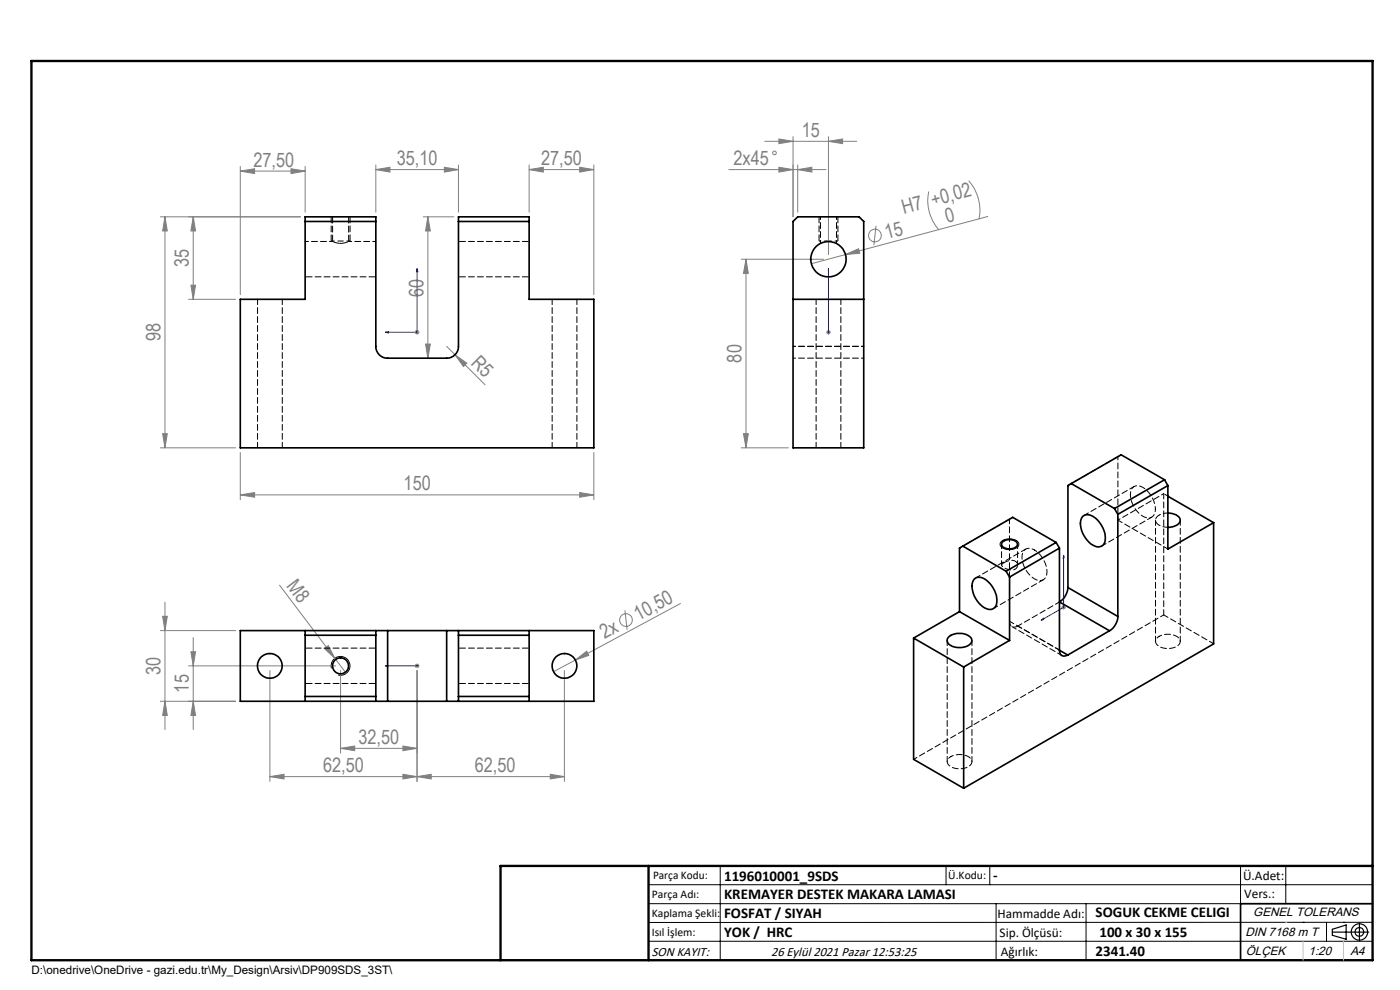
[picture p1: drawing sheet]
<svg xmlns="http://www.w3.org/2000/svg" width="297mm" height="210mm" viewBox="0 0 297 210" stroke-linecap="round" stroke-linejoin="round" font-family="sans-serif">
<g fill="none" stroke="#808080" stroke-width=".21">
<path d="M51 36.3l3-.5v1zM51 35.3v27.2M51 36.3h13.7M61.7 35.8l3 .5-3 .5zM64.7 35.3v9.7M79.7 36l3-.5v1zM79.7 36h17.6M79.7 35v10M94.3 35.5l3 .5-3 .5zM97.3 35v10M112.3 36l3-.5v1zM112.3 35v10"/>
<path d="M112.3 36h13.7M123 35.5l3 .5-3 .5zM126 35v27.5M154.6 36h20.6M162.2 30h19.6M165.2 35.5l3 .5-3 .5zM165.2 29.5l3 .5-3 .5zM168.2 29v17M169.2 36l3-.5v1zM169.2 35v10M175.8 30l3-.5v1zM175.8 29v25"/>
<path d="M205.5 38.3a9.3 9.3 0 0 1 2.2 8.2M34 46h29.7M35 46l.5 3h-1zM35 46v49M41 46l.5 3h-1zM41 46v17.5M89.8 46h6.5M90.8 46v30M90.8 46l.5 3h-1zM157.2 55h17.5M158.3 55l.4 3h-1zM158.3 55v40"/>
<path d="M179.4 54l2.7-1.2 .3 .9zM185.8 47.9l-.4 4.1M197 40.6a9.2 9.2 0 0 0 2.2 8.2M209.5 45.9l-37.4 10M40 63.5h10M40.5 60.5h1l-.5 3zM88 70.5h1M88.1 70.1l.7 .7M88.5 70v1M88.8 70.1l-.7 .7M90.3 73h1l-.5 3zM94.8 73.5l1.7 1.7"/>
<path d="M96.5 75.2l2.5 1.8-.7 .7zM96.5 75.2l6.4 6.4M175.2 70.5h1M175.4 70.1l.7 .7M175.8 70v1M176.1 70.1l-.7 .7M34 95h16M34.5 92h1l-.5 3zM51 96v10M126 96v10M157.2 95h10.1M157.7 92h1l-.4 3z"/>
<path d="M51 105l3-.5v1zM51 105h75M123 104.5l3 .5-3 .5zM34 133.8h16M34.5 130.7h1l-.5 3.1zM35 127.7v27.1M40.5 138.2h1l-.5 3zM41 135.2v19.6M59.3 124.1l14.1 18.7M68.8 137.6l.8-.7 1.4 2.8zM132.6 129.5l.4 4.1M144.4 128l-22.3 12"/>
<path d="M225.1 128.8h1M225.3 128.5l.7 .7M225.6 128.3v1M226 128.5l-.7 .7M34 148.8h16M35 148.8l.5 3h-1zM40 141.2h31.2M41 148.8l.5 3h-1zM57.3 142.2v23.6M72.2 158.7l3-.5v1zM72.2 142.2v17.6M72.2 158.7h16.3"/>
<path d="M85.5 158.2l3 .5-3 .5zM88 141.2h1M88.1 140.9l.7 .7M88.5 140.7v1M88.5 142.2v23.6M88.8 140.9l-.7 .7M119.7 142.2v23.6M122.1 140l2.4-1.9 .4 .9zM122.1 140l-4.7 2.5M57.3 164.7l3-.5v1zM57.3 164.7h62.4M85.5 164.2l3 .5-3 .5z"/>
<path d="M88.5 164.7l3-.5v1zM116.7 164.2l3 .5-3 .5z"/>
<circle cx="164.3" cy="32.4" r=".38"/>
<circle cx="185.6" cy="50" r="1.34"/>
<circle cx="132.8" cy="131.5" r="1.35"/>
</g>
<g fill="none" stroke="#000" stroke-width=".21">
<path d="M212.4 114.9a2.71 2.71 0 0 1 3.7 .3v.2a1.87 1.87 0 0 1-2.2 1.2l-1.2-.3a.82 .82 0 0 1-.3-1.4zM70.3 141.8a2 2 0 0 1 1.8-2.5 2 2 0 0 1 2.1 2.1 2 2 0 0 1-2.5 1.8M137.6 187.7h153.6M137.6 191.7h153.6M137.6 199.7h153.6M152.8 183.7v20M200.7 183.7v4M210 183.7v4M211.3 191.7v12M230.4 191.7v12M263.2 183.7v20M272.8 183.7v8"/>
<path d="M276.4 195.6h.1M281.4 195.6v4.1M285 195.6h.1M291.2 195.6l-153.6 .1"/>
</g>
<path d="M175.3 51.1h-1.5" fill="none" stroke="#000" stroke-width=".21" stroke-dasharray="1.3 .6" stroke-dashoffset=".8" stroke-linecap="butt"/>
<path d="M177.8 51.1h-2" fill="none" stroke="#000" stroke-width=".21" stroke-dasharray="1.3 .6" stroke-dashoffset=".6" stroke-linecap="butt"/>
<path d="M74.2 51.1h-3.9" fill="none" stroke="#000" stroke-width=".21" stroke-dasharray="1.3 .6" stroke-dashoffset=".5" stroke-linecap="butt"/>
<g fill="none" stroke="#000" stroke-width=".25">
<path d="M282.6 197.7h7.8M282.6 197.1l3-.9v3l-3-.8zM288.4 195.8v3.8M106.2 203.7h185"/>
<circle cx="288.4" cy="197.7" r="1.74"/>
<circle cx="288.4" cy="197.7" r=".93"/>
</g>
<g fill="none" stroke="#00f" stroke-width=".21">
<path d="M88.5 57l.2 .6h-.4zM88.5 57v13.5h-6.8M175.8 57v.6v-.6M175.8 57v13.5M81.7 70.5l.7-.2v.4zM175.8 70.3v.4zM175.8 70.5h.1M225.6 117.8l.2 .4-.3 .2zM225.6 117.8v11l-4.7 2.8M220.9 131.6l.4-.4v.2zM81.7 141.2h.7h-.7M81.7 141.2h6.8"/>
<path d="M88.3 141.2h.4zM88.5 141.2h.1"/>
</g>
<path d="M70.3 46v5.1M74.3 51.1v-5.1M74.3 51.1h-.1M173.8 46v5.1M175.8 51.1h-.5M177.8 51.1v-5.1" fill="none" stroke="#000" stroke-width=".21" stroke-dasharray="1.3 .6"/>
<path d="M291.2 191.7h-28v12" fill="none" stroke="#000" stroke-width=".35"/>
<path d="M6.7 12.9h284.5v190.8h-284.5zM137.6 183.7v20M291.2 183.7h-185v20" fill="none" stroke="#000" stroke-width=".5"/>
<path d="M276.4 199.7v4M285 199.7v4" fill="none" stroke="#c0c0c0" stroke-width=".21"/>
<path d="M272.8 195.6h.1" fill="none" stroke="#c0c0c0" stroke-width=".25"/>
<g fill="#00f">
<path d="M81.7 70.5l.7 .2v-.4zM88.5 57l-.2 .6h.4z"/>
<path d="M220.9 131.6l.4-.2v-.2zM225.6 117.8l-.1 .6 .3-.2z"/>
<path d="M175.8 70.3v.4zM175.8 57v.6z"/>
<path d="M81.7 141.2h.7zM88.3 141.2h.4z"/>
</g>
<g fill="#808080">
<path d="M68.8 137.6l.8-.7 1.4 2.8z"/>
<path d="M179.4 54l2.7-1.2 .3 .9z"/>
<path d="M122.1 140l2.4-1.9 .4 .9z"/>
<path d="M96.5 75.2l2.5 1.8-.7 .7z"/>
<path d="M175.8 30l3-.5v1zM165.2 29.5l3 .5-3 .5z"/>
<path d="M123 104.5l3 .5-3 .5zM51 105l3-.5v1z"/>
<path d="M51 36.3l3-.5v1zM61.7 35.8l3 .5-3 .5zM112.3 36l3-.5v1zM123 35.5l3 .5-3 .5z"/>
<path d="M79.7 36l3-.5v1zM94.3 35.5l3 .5-3 .5z"/>
<path d="M85.5 158.2l3 .5-3 .5zM72.2 158.7l3-.5v1z"/>
<path d="M57.3 164.7l3-.5v1zM85.5 164.2l3 .5-3 .5z"/>
<path d="M40.5 60.5h1l-.5 3zM41 46l.5 3h-1z"/>
<path d="M35 46l.5 3h-1zM34.5 92h1l-.5 3zM90.8 46l.5 3h-1zM90.3 73h1l-.5 3zM34.5 130.7h1l-.5 3.1zM35 148.8l.5 3h-1zM40.5 138.2h1l-.5 3zM41 148.8l.5 3h-1zM158.3 55l.4 3h-1zM157.7 92h1l-.4 3z"/>
<path d="M165.2 35.5l3 .5-3 .5zM169.2 36l3-.5v1z"/>
<path d="M88.5 164.7l3-.5v1zM116.7 164.2l3 .5-3 .5z"/>
</g>
<g fill="none" stroke="#000" stroke-width=".35">
<path d="M64.7 46h15v27.5a2.47 2.47 0 0 0 2.5 2.5h12.6a2.53 2.53 0 0 0 2.5-2.5v-27.5h15v17.5h13.7v31.5h-75v-31.5h13.7zM64.7 47h15M97.3 47h15M168.2 47l1-1h13l1 1v48h-15zM168.2 63.5h15M204.3 115.8l9.1 5.4M204.3 115.8l-.7 .5v13.4M212.7 114.9a2.24 2.24 0 0 1 3.1 .3 1.3 1.3 0 0 1-1.7 1.2l-1.1-.2a.73 .73 0 0 1-.5-.5 .73 .73 0 0 1 .2-.8zM224 115.1l-10.6 6.1M224 115.1l.8 1.2M224 115.1l-9.2-5.4-10.5 6.1M224.8 116.3l-10.6 6.1"/>
<path d="M224.8 116.3v21.6M227.3 102.6l-.7 .4v21.6M227.3 102.6l9.1 5.3M229.7 109.5a2.22 2.22 0 0 1 3 .6 5.1 5.1 0 0 1 1.5 5.2 1.6 1.6 0 0 1-2.4 .3 5.4 5.4 0 0 1-2.5-5.4zM236.4 107.9l.7 1.2M237.1 109.1v21.7M247.1 101.8l-10.7 6.1M247.1 101.8l.7 1.2M247.1 101.8l-9.3-5.3-10.5 6.1M247.8 108.8a2.41 2.41 0 0 1 2.6 1.4 2.03 2.03 0 0 1-2.4 1.7h-.2M247.8 103l-10.7 6.1M247.8 103v13.5l9.7-5.6"/>
<path d="M247.8 105.3l9.7 5.6M257.5 110.9v25.7l-53.1 30.6M64.7 133.8v15M64.7 134.8h15M79.7 133.8h2.5M79.7 133.8v15M79.7 133.8h-28.7v15h28.7M82.2 133.8h12.6M82.2 133.8v15M94.8 133.8h2.5M94.8 133.8v15M97.3 133.8v15"/>
<path d="M97.3 133.8h28.7v15h-28.7M97.3 134.8h15M112.3 133.8v15M193.8 135.4l10.6 6.1M193.8 135.4v25.7l10.6 6.1M201.4 135a3.6 3.6 0 0 1 4.7 .5 1.6 1.6 0 0 1-1.7 1.8 3.3 3.3 0 0 1-3.3-.9 .96 .96 0 0 1 .3-1.4zM203.6 129.7l10.6 6.1M203.6 129.7l-9.8 5.7M206.7 122.8a2.13 2.13 0 0 1 3 .6 5 5 0 0 1 1.5 5.2 1.57 1.57 0 0 1-2.4 .3 5.4 5.4 0 0 1-2.5-5.4zM213.4 121.2l.8 1.2M214.2 135.8l-9.8 5.7M214.2 122.4v13.4"/>
<path d="M224.8 137.9a1.08 1.08 0 0 0 .5 1.2 1.08 1.08 0 0 0 1.2-.1M224.8 127.7h.1M224.8 137.9l1.7 1.1M224.8 127.7l10.6 6.1M226.6 124.6a4.1 4.1 0 0 1-1.8 3.1M226.6 124.6l10.5 6.2M235.4 133.8l-8.9 5.2M237.1 130.8a3.7 3.7 0 0 1-1.7 3M64.7 147.7h15M79.7 148.8h2.5M82.2 148.8h12.6M94.8 148.8h2.5"/>
<path d="M97.3 147.7h15M204.4 141.5v25.7"/>
<circle cx="175.7" cy="55" r="3.8"/>
<circle cx="57.2" cy="141.3" r="2.62"/>
<circle cx="72.2" cy="141.3" r="1.7"/>
<circle cx="119.8" cy="141.3" r="2.62"/>
</g>
<path d="M72.3 51.6h-.2M72.4 51.6h-.1" fill="none" stroke="#000" stroke-width=".21" stroke-dasharray="1.3 .6"/>
<path d="M64.8 58.7h14.9M70.6 51.2a3.8 3.8 0 0 0 3.3 0M97.3 58.7h15M112.3 51.2h-15M79.7 137.5h-14.9M112.3 137.5h-15M64.8 145h14.9M97.3 145h15" fill="none" stroke="#000" stroke-width=".21" stroke-dasharray="1.3 .6" stroke-dashoffset="-.2"/>
<path d="M70.6 51.2h-5.8M79.7 51.2h-5.8M237.2 110.3v-13.4" fill="none" stroke="#000" stroke-width=".21" stroke-dasharray="1.3 .6" stroke-dashoffset=".6"/>
<path d="M54.6 63.5v31.5M117.1 63.5v31.5M173.1 63.5v31.5M59.9 95v-31.5M122.4 95v-31.5M178.4 95v-31.5M213 119.4l-.5 .4a2.22 2.22 0 0 0 2.6 1.1 1.03 1.03 0 0 0 .8-1.2 1.03 1.03 0 0 0-1.2-.8l-1.7 .5" fill="none" stroke="#000" stroke-width=".21" stroke-dasharray="1.3 .6" stroke-dashoffset=".1"/>
<path d="M70.6 46v5.2M74 51.2v-5.2" fill="none" stroke="#000" stroke-width=".21" stroke-dasharray="1.3 .6" stroke-dashoffset="-.1"/>
<path d="M168.3 76h15M168.3 73.5h15M183.3 73.5h-15" fill="none" stroke="#000" stroke-width=".21" stroke-dasharray="1.3 .6" stroke-dashoffset=".8"/>
<path d="M174.1 46v5.6M177.5 51.6v-5.6M219.5 116.7a1.62 1.62 0 0 0-1.9-.2 1.62 1.62 0 0 0-.8 1.7 5.5 5.5 0 0 0 3.5 4.9 1.56 1.56 0 0 0 1.8-1.8 5.9 5.9 0 0 0-2.6-4.6M245.1 108a1.62 1.62 0 0 1-.8 1.7 1.62 1.62 0 0 1-1.8-.2 5.5 5.5 0 0 1-2.6-5.4 1.56 1.56 0 0 1 2.6-.7 5.9 5.9 0 0 1 2.6 4.6M246.9 104.7l-9.7 5.6M245.9 135a1.18 1.18 0 0 0-.8 1.2 1.18 1.18 0 0 0 1.1 1.1 3.6 3.6 0 0 0 4.1-.8 1.28 1.28 0 0 0-1.2-1.7l-1.4-.3-1 .2-.8 .3M201.7 160.5a1.18 1.18 0 0 0-.8 1.2 1.18 1.18 0 0 0 1.1 1.1 3.6 3.6 0 0 0 4.1-.8 1.28 1.28 0 0 0-1.2-1.7l-1.4-.2-1 .1-.8 .3" fill="none" stroke="#000" stroke-width=".21" stroke-dasharray="1.3 .6" stroke-dashoffset=".7"/>
<g fill="none" stroke="#000" stroke-width=".21" stroke-dasharray="1.3 .6" stroke-dashoffset=".2">
<path d="M203.6 116.2l10.6-6.1M217.6 116.5l-10.6 6.1M226.6 103l10.6-6.1M233.7 115.8l10.6-6.1M237.2 110.3l10.6 6.2M240.6 103.2l-10.6 6.1M245.1 110.3v25.8M246.9 104.7v25.7M247.8 111.8a2.68 2.68 0 0 1-2.6-1.2 1.15 1.15 0 0 1 .7-1.3M200.9 135.8v25.8M210.7 129.1l10.6-6.1M214.7 132.9l10.6 6.1"/>
<path d="M224.8 137.9l-10.6-6.1M246.9 130.4l10.6 6.2M250.4 136.1v-25.8M206.2 161.6v-25.8"/>
</g>
<path d="M237.2 96.9l.7-.4M214.2 110.1l.7-.4" fill="none" stroke="#000" stroke-width=".21" stroke-dasharray="1.3 .6" stroke-dashoffset=".4"/>
<path d="M212.5 115.4v4.5M214.2 110.1v21.7M215.9 119.9v-4.5M214.2 131.8a1.08 1.08 0 0 0 .5 1.1 1.08 1.08 0 0 0 1.2-.1M215.9 132.8l8.9-5.1M215.9 132.8l8.9 5.1" fill="none" stroke="#000" stroke-width=".21" stroke-dasharray="1.3 .6" stroke-dashoffset=".3"/>
<path d="M247.8 105.2l-.9-.5M246.9 130.4l-53.1 30.7" fill="none" stroke="#000" stroke-width=".21" stroke-dasharray="1.3 .6" stroke-dashoffset=".5"/>
<path d="M245.9 109.3l.8-.4 1.1-.1" fill="none" stroke="#000" stroke-width=".21" stroke-dasharray="1.3 .6" stroke-dashoffset="1"/>
<g font-size="4.2" fill="#808080">
<text x="170.1" y="29">15</text>
<text x="53.8" y="35.3">27,50</text>
<text x="84.2" y="35">35,10</text>
<text x="114.8" y="35">27,50</text>
<text x="155.6" y="35">2x45</text>
<text x="191.7" y="45.4" transform="rotate(-15 191.7 45.4)">H7 +0,02</text>
<text x="200.9" y="47.3" transform="rotate(-15 200.9 47.3)">0</text>
<text x="188.1" y="50.8" transform="rotate(-15 188.1 50.8)">15</text>
<text x="40.1" y="56.6" transform="rotate(-90 40.1 56.6)">35</text>
<text x="89.9" y="63" transform="rotate(-90 89.9 63)">60</text>
<text x="34.1" y="72.4" transform="rotate(-90 34.1 72.4)">98</text>
<text x="99.7" y="77.2" transform="rotate(45 99.7 77.2)">R5</text>
<text x="157.3" y="76.9" transform="rotate(-90 157.3 76.9)">80</text>
<text x="85.6" y="104">150</text>
<text x="60.7" y="124.3" transform="rotate(53 60.7 124.3)">M8</text>
<text x="135.5" y="131.7" transform="rotate(-28 135.5 131.7)">10,50</text>
<text x="128.2" y="135.6" transform="rotate(-28 128.2 135.6)">2x</text>
<text x="34.1" y="143.2" transform="rotate(-90 34.1 143.2)">30</text>
<text x="40.1" y="146.9" transform="rotate(-90 40.1 146.9)">15</text>
<text x="76" y="157.8">32,50</text>
<text x="68.5" y="163.8">62,50</text>
<text x="100.7" y="163.8">62,50</text>
</g>
<g font-size="3.2">
<text x="153.6" y="186.8">1196010001_9SDS</text>
<text x="153.6" y="190.8">KREMAYER DESTEK MAKARA LAMASI</text>
<text x="210.7" y="186.6">-</text>
<text x="153.6" y="194.8">FOSFAT / SIYAH</text>
<text x="232.4" y="194.5">SOGUK CEKME CELIGI</text>
<text x="153.6" y="198.8">YOK / HRC</text>
<text x="232.4" y="202.8">2341.40</text>
<text x="233.2" y="198.8">100 x 30 x 155</text>
</g>
<g font-size="2.8">
<text x="263.7" y="186.7">Ü.Adet:</text>
<text x="263.9" y="190.5">Vers.:</text>
<text x="211.6" y="194.8">Hammadde Adı:</text>
<text x="138.3" y="202.8">SON KAYIT:</text>
<text x="163.6" y="202.8">26 Eylül 2021 Pazar 12:53:25</text>
<text x="212.1" y="198.7">Sip. Ölçüsü:</text>
<text x="212.3" y="202.7">Ağırlık:</text>
</g>
<g font-size="2.6">
<text x="265.9" y="194.4">GENEL TOLERANS</text>
<text x="264.2" y="198.5">DIN 7168 m T</text>
<text x="264.3" y="202.6">ÖLÇEK</text>
<text x="277.6" y="202.6">1:20</text>
<text x="286.5" y="202.6">A4</text>
</g>
<g font-size="2.5">
<text x="138.3" y="190.5">Parça Adı:</text>
<text x="138.5" y="186.5">Parça Kodu:</text>
<text x="201.2" y="186.5">Ü.Kodu:</text>
<text x="138.3" y="194.5">Kaplama Şekli:</text>
<text x="138.3" y="198.6">Isıl İşlem:</text>
<text x="6.7" y="206.7">D:\onedrive\OneDrive - gazi.edu.tr\My_Design\Arsiv\DP909SDS_3ST\</text>
</g>
</svg>
